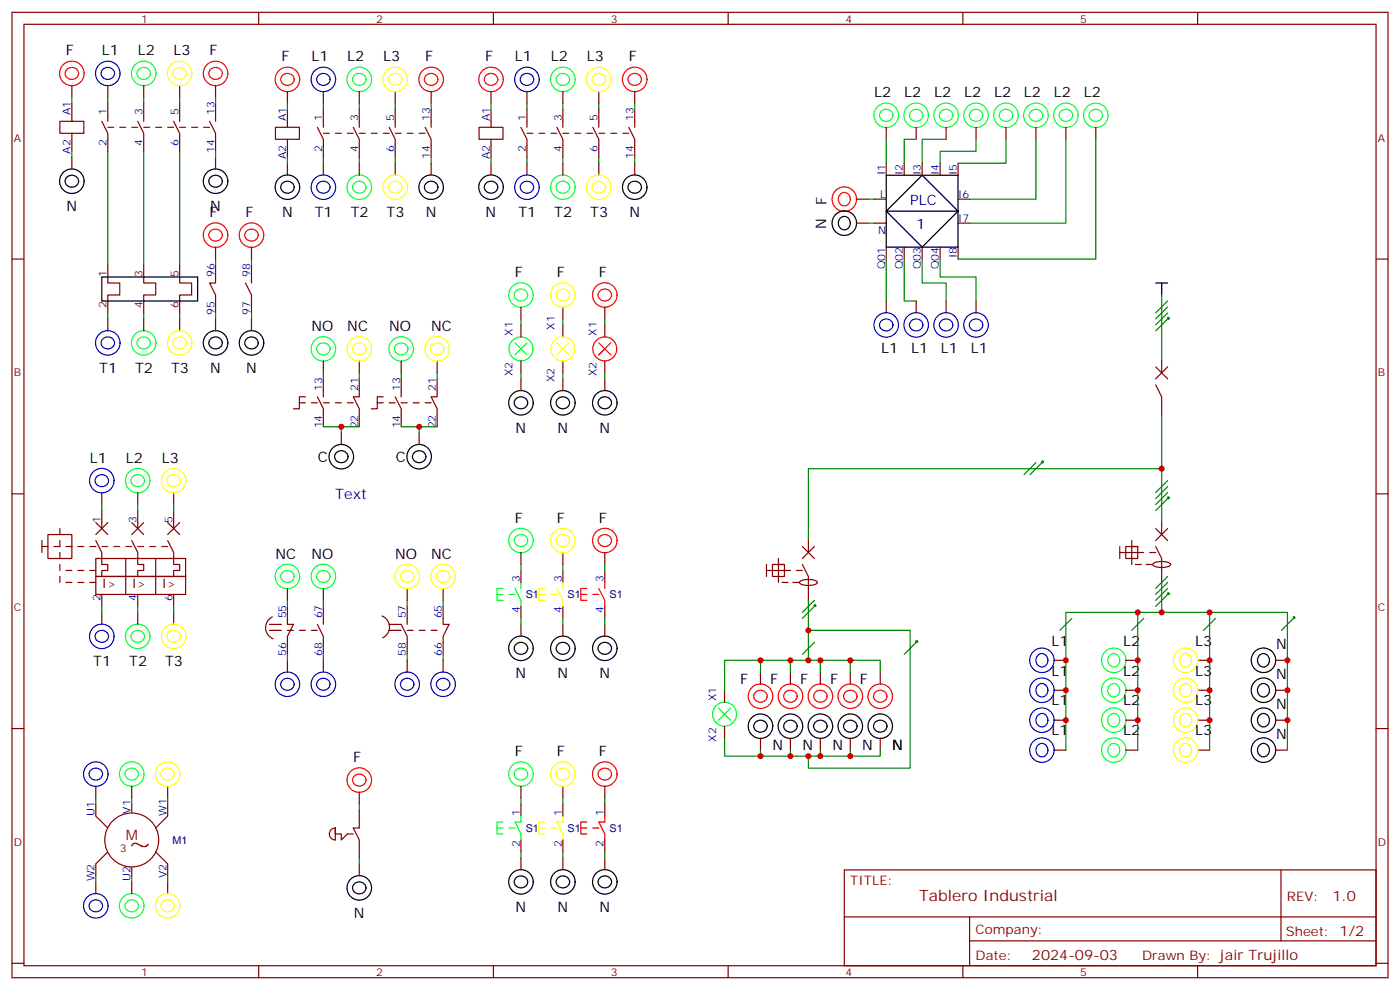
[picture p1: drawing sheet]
<svg xmlns="http://www.w3.org/2000/svg" width="412mm" height="292mm" viewBox="0 0 412 292" stroke-linecap="round" stroke-linejoin="round" font-family="sans-serif">
<g fill="none" stroke="#870000" stroke-width=".35">
<path d="M3.5 3.6h405.4v284.4h-405.4zM7.1 7.2h398.2v277.2h-398.2zM76.2 3.6v3.6M145.3 3.6v3.6M214.5 3.6v3.6M283.6 3.6v3.6M352.8 3.6v3.6M21.2 30.4v5.3h3.5v3.6h-3.5v5.3M21.2 35.7h-3.6v3.6h3.6M21.2 25.2v3.5M30 35.7l1.7 3.6v5.3M31.7 25.2v3.5"/>
<path d="M31.7 30.4v5.3M40.6 35.7l1.7 3.6v5.3M42.3 25.2v3.5M42.3 30.4v5.3M51.2 35.7l1.7 3.6v5.3M52.9 30.4v5.3M52.9 25.2v3.5M61.7 35.7l1.8 3.6v5.3M63.5 25.2v3.5M63.5 30.4v5.3M84.7 32.2v5.3h3.5v3.5h-3.5v5.3M84.7 37.5h-3.6v3.5h3.6"/>
<path d="M84.7 26.9v3.5M93.5 37.5l1.7 3.5v5.3M95.2 26.9v3.5M95.2 32.2v5.3M104.1 37.5l1.7 3.5v5.3M105.8 26.9v3.5M105.8 32.2v5.3M114.7 37.5l1.7 3.5v5.3M116.4 32.2v5.3M116.4 26.9v3.5M125.2 37.5l1.8 3.5v5.3M127 26.9v3.5"/>
<path d="M127 32.2v5.3M144.6 32.2v5.3h3.6v3.5h-3.6v5.3M144.6 37.5h-3.5v3.5h3.5M144.6 26.9v3.5M153.5 37.5l1.7 3.5v5.3M155.2 26.9v3.5M155.2 32.2v5.3M164 37.5l1.8 3.5v5.3M165.8 26.9v3.5M165.8 32.2v5.3M174.6 37.5l1.8 3.5v5.3M176.4 32.2v5.3"/>
<path d="M176.4 26.9v3.5M185.2 37.5l1.8 3.5v5.3M187 26.9v3.5M187 32.2v5.3M261.1 37.5v3.5M269.9 37.5v3.5M278.7 37.5v3.5M287.5 37.5v3.5M296.3 37.5v3.5M305.2 37.5v3.5M314 37.5v3.5M322.8 37.5v3.5"/>
<path d="M21.2 46.3v3.5M63.5 46.3v3.5M84.7 48.1v3.5M95.2 48.1v3.5M105.8 48.1v3.5M116.4 48.1v3.5M127 48.1v3.5M144.6 48.1v3.5M155.2 48.1v3.5M165.8 48.1v3.5M176.4 48.1v3.5M187 48.1v3.5"/>
<path d="M252.2 58.7h3.6M257.5 58.7h3.6M261.1 48.1v3.5M266.3 48.1v3.5M271.6 48.1v3.5M276.9 48.1v3.5M282.2 58.7h3.6M282.2 48.1v3.5M3.5 76.3h3.6M31.7 78.1v5.3h3.6v3.5h-3.6v5.3M42.3 78.1v5.3h3.6v3.5h-3.6v5.3M52.9 78.1v5.3h3.5v3.5h-3.5v5.3"/>
<path d="M63.5 78.1v5.3h-1.8l1.8 3.5v5.3M63.5 72.8v3.5M74.1 72.8v3.5M74.1 78.1v5.3M252.2 65.7h3.6M257.5 65.7h3.6M261.1 72.8v3.5M266.3 72.8v3.5M271.6 72.8v3.5M276.9 72.8v3.5M282.2 65.7h3.6M282.2 72.8v3.5"/>
<path d="M405.3 76.3h3.6M31.7 93.9v3.6M42.3 93.9v3.6M52.9 93.9v3.6M63.5 93.9v3.6M72.3 83.4l1.8 3.5v5.3M74.1 93.9v3.6M153.5 90.4v3.5M153.5 95.7v3.5M165.8 90.4v3.5M165.8 95.7v3.5M178.2 90.4v3.5"/>
<path d="M178.2 95.7v3.5M261.1 88.7v3.5M269.9 88.7v3.5M278.7 88.7v3.5M287.5 88.7v3.5M88.2 118.6h1.8M90 116.9h-1.8v3.5h-1.8M91.7 118.6h1.8M93.5 116.9l1.7 3.5v5.3M95.2 106.3v3.5M95.2 111.6v5.3M95.2 118.6h1.8"/>
<path d="M98.8 118.6h1.7M102.3 118.6h1.8M105.8 111.6v5.3h-1.7l1.7 3.5v5.3M105.8 106.3v3.5M111.1 118.6h1.8M112.9 116.9h-1.8v3.5h-1.7M114.7 118.6h1.7M116.4 116.9l1.8 3.5v5.3M118.2 118.6h1.7M118.2 106.3v3.5M118.2 111.6v5.3M121.7 118.6h1.8"/>
<path d="M125.2 118.6h1.8M128.8 111.6v5.3h-1.8l1.8 3.5v5.3M128.8 106.3v3.5M153.5 106.3v3.5M153.5 111.6v3.5M165.8 106.3v3.5M165.8 111.6v3.5M178.2 106.3v3.5M178.2 111.6v3.5M340.4 113.3l1.8 3.6v5.3M340.4 108.1l3.6 3.5M342.2 106.3v3.5"/>
<path d="M344 108.1l-3.6 3.5M100.5 127.5v3.5M123.5 127.5v3.5M3.5 145.5h3.6M12.3 159.2v3.5M14.1 157.4h7.1v7.1h-7.1zM17.6 159.2v1.8h-1.7M17.6 155.7v1.7M28.2 159.2l1.8 3.5v3.6h1.7v1.7h-1.7v1.8M28.2 153.9l3.5 3.5M30 145.1v3.5M30 150.4v5.3"/>
<path d="M31.7 153.9l-3.5 3.5M38.8 159.2l1.8 3.5v3.6h1.7v1.7h-1.7v1.8M38.8 153.9l3.5 3.5M40.6 145.1v3.5M40.6 150.4v5.3M42.3 153.9l-3.5 3.5M49.4 159.2l1.8 3.5v3.6h1.7v1.7h-1.7v1.8M49.4 153.9l3.5 3.5M51.2 150.4v5.3M51.2 145.1v3.5M52.9 153.9l-3.5 3.5M238.1 159.2v3.5"/>
<path d="M333.4 159.2v1.8M340.4 155.7l3.6 3.5M342.2 153.9v3.5M344 155.7l-3.6 3.5M405.3 145.5h3.6M12.3 161h1.8M17.6 162.7v1.8M17.6 166.3v1.7M17.6 169.8v1.8M19.4 161h1.8M19.4 168h1.8M19.4 171.6h1.8"/>
<path d="M22.9 161h1.8M22.9 168h1.8M22.9 171.6h1.8M26.5 161h1.7M26.5 168h1.7M26.5 171.6h1.7M28.2 164.5h26.5v5.3h-26.5zM28.2 169.8h26.5v5.3h-26.5zM30 175.1v3.5M37 164.5v10.6M40.6 175.1v3.5M45.9 164.5v10.6"/>
<path d="M51.2 175.1v3.5M84.7 178.6v5.3h1.7l-1.7 3.5v5.3M84.7 173.3v3.5M95.2 173.3v3.5M95.2 178.6v5.3M119.9 173.3v3.5M119.9 178.6v5.3M130.5 178.6v5.3h1.8l-1.8 3.5v5.3M130.5 173.3v3.5M153.5 162.7v3.6M153.5 168v3.6M153.5 178.6v3.5"/>
<path d="M165.8 162.7v3.6M165.8 168v3.6M165.8 178.6v3.5M178.2 162.7v3.6M178.2 168v3.6M178.2 178.6v3.5M225.8 168h7M225.8 166.3v3.5M229.3 164.5v1.8M230.4 171.6h1.7M231.1 166.3v3.5h-3.6v-3.5h3.6h-1.8v5.3M233.5 171.6h1.8"/>
<path d="M234.6 168h1.8M235.6 171.3a5.3 5.3 0 0 1 5.1 0l.1 .3a4.2 4.2 0 0 1-4.5 .6l-.7-.4zM236.4 166.3l1.7 3.5v7M236.4 161l3.5 3.5M239.9 161l-3.5 3.5M329.8 162.7h7.1M329.8 161v3.5M334.4 166.3h1.8M335.1 161v3.5h-3.5v-3.5h3.5h-1.7v5.3M337.6 166.3h1.8M338.7 162.7h1.7M339.6 166a5.3 5.3 0 0 1 5.1 0l.1 .3a4.2 4.2 0 0 1-4.5 .6l-.7-.4z"/>
<path d="M340.4 161l1.8 3.5v7.1M30 180.4v3.5M40.6 180.4v3.5M51.2 180.4v3.5M79.4 185.7h3.5M79.4 183.9h3.5M80.2 181.7a3.5 3.5 0 0 0-2 3.3 3.5 3.5 0 0 0 2.2 3.1M84.7 194.5v3.5M84.7 185.7h1.7M88.2 185.7h1.8M91.7 185.7h1.8M93.5 183.9l1.7 3.5v5.3"/>
<path d="M95.2 194.5v3.5M112.5 181.4a3.5 3.5 0 0 1 2.2 3.2 3.5 3.5 0 0 1-2 3.3M114.7 183.9h3.5l1.7 3.5v5.3M114.7 185.7h3.5M119.9 185.7h1.8M119.9 194.5v3.5M123.5 185.7h1.7M127 185.7h1.8M130.5 194.5v3.5M153.5 183.9v3.5M165.8 183.9v3.5M178.2 183.9v3.5"/>
<path d="M224 198v3.5M232.8 198v3.5M241.7 198v3.5M250.5 198v3.5M259.3 198v3.5M310.4 194.5h3.6M331.6 194.5h3.5M352.8 194.5h3.5M375.7 194.5h3.5M3.5 214.6h3.6M213.4 203.3v3.5M213.4 213.9v3.5"/>
<path d="M224 217.4v3.5M232.8 217.4v3.5M241.7 217.4v3.5M250.5 217.4v3.5M259.3 217.4v3.5M310.4 203.3h3.6M310.4 212.1h3.6M331.6 203.3h3.5M331.6 212.1h3.5M352.8 203.3h3.5M352.8 212.1h3.5M375.7 203.3h3.5"/>
<path d="M375.7 212.1h3.5M405.3 214.6h3.6M28.2 231.5v3.6M28.2 236.8v3.5l3.5 3.6M38.8 231.5v3.6M38.8 236.8v2.5M49.4 236.8v3.5l-3.5 3.6M49.4 231.5v3.6M105.8 238.6v5.3h-1.7l1.7 3.5v5.3M105.8 233.3v3.5M153.5 231.5v3.6M153.5 236.8v3.5"/>
<path d="M165.8 231.5v3.6M165.8 236.8v3.5M178.2 231.5v3.6M178.2 236.8v3.5M310.4 220.9h3.6M331.6 220.9h3.5M352.8 220.9h3.5M375.7 220.9h3.5M28.2 259.8v3.5M31.7 250.9l-3.5 3.6v3.5M38.8 255.5v2.5M38.8 259.8v3.5"/>
<path d="M43.6 248.6l-.7 .7h-.7l-1.8-.8-.9-.1-.4 .3-.3 .5M45.9 250.9l3.5 3.6v3.5M49.4 259.8v3.5M98.8 243.9a1.76 1.76 0 0 0-1.8 1.7 1.76 1.76 0 0 0 1.8 1.8v-3.5v1.7h1.7v1.8l1.8-1.8h1.8M105.8 254.5v3.5M153.5 247.4v3.5M153.5 252.7v3.5M165.8 247.4v3.5M165.8 252.7v3.5M178.2 247.4v3.5M178.2 252.7v3.5M248.7 256.2h156.6v28.2h-156.6z"/>
<path d="M377.3 256.2v20.9M248.7 270.1h156.5M285.6 277.1h119.6M285.6 270.1v14.1M3.5 283.7h3.6M76.2 284.4v3.6M145.3 284.4v3.6M214.5 284.4v3.6M283.6 284.4v3.6M352.8 284.4v3.6M405.3 283.7h3.6"/>
<circle cx="38.8" cy="247.4" r="7.9"/>
</g>
<g fill="none" stroke="#008700" stroke-width=".35">
<path d="M21.2 28.7v1.7M31.7 28.7v1.7M42.3 28.7v1.7M52.9 28.7v1.7M63.5 28.7v1.7M84.7 30.4v1.8M95.2 30.4v1.8M105.8 30.4v1.8M116.4 30.4v1.8M127 30.4v1.8M144.6 30.4v1.8M155.2 30.4v1.8"/>
<path d="M165.8 30.4v1.8M176.4 30.4v1.8M187 30.4v1.8M21.2 44.6v1.7M31.7 44.6v33.5M42.3 44.6v33.5M52.9 44.6v33.5M63.5 44.6v1.7M84.7 46.3v1.8M95.2 46.3v1.8M105.8 46.3v1.8M116.4 46.3v1.8"/>
<path d="M127 46.3v1.8M144.6 46.3v1.8M155.2 46.3v1.8M165.8 46.3v1.8M176.4 46.3v1.8M187 46.3v1.8M255.8 58.7h1.7M261.1 41v7.1M269.9 41h-3.6v7.1M278.7 41h-7.1v7.1M287.5 41v3.6h-10.6v3.5M296.3 41v7.1h-14.1"/>
<path d="M305.2 41v17.7h-19.4M314 41v24.7h-28.2M322.8 41v35.3h-40.6M63.5 76.3v1.8M74.1 76.3v1.8M255.8 65.7h1.7M261.1 76.3v12.4M266.3 76.3v12.4h3.6M271.6 76.3v7.1h7.1v5.3M276.9 76.3v5.3h10.6v7.1M31.7 92.2v1.7M42.3 92.2v1.7"/>
<path d="M52.9 92.2v1.7M63.5 92.2v1.7M74.1 92.2v1.7M153.5 93.9v1.8M165.8 93.9v1.8M178.2 93.9v1.8M342.2 86.9v19.4M344 88.7l-3.6 3.5M344 90.4l-3.6 3.5M344 92.2l-3.6 3.5M344 93.9l-3.6 3.6M344 93.8v-.2l.3 .1-.2 .2-.1-.3 .3-.1v.4"/>
<path d="M344.3 93.5h-.2v.3M95.2 109.8v1.8M105.8 109.8v1.8M118.2 109.8v1.8M128.8 109.8v1.8M153.5 109.8v1.8M165.8 109.8v1.8M178.2 109.8v1.8M95.2 125.7h10.6M100.5 125.7v1.8M118.2 125.7h10.6M123.5 125.7v1.8"/>
<path d="M305.2 136.3l-3.6 3.5M306.9 136.3l-3.5 3.5M306.9 136.2v-.2l.3 .1-.2 .1-.1-.3h.4l-.1 .4M307.3 135.9l-.2-.1-.1 .3M342.2 122.2v31.7M342.2 138h-104.1v21.2M30 148.6v1.8M40.6 148.6v1.8M51.2 148.6v1.8M344 141.6l-3.6 3.5M344 143.3l-3.6 3.6M344 145.1l-3.6 3.5"/>
<path d="M344 146.9l-3.6 3.5M344 146.8v-.3l.3 .1-.2 .2-.1-.3 .3-.1v.5M344.3 146.4h-.2v.3M30 178.6v1.8M40.6 178.6v1.8M51.2 178.6v1.8M84.7 176.8v1.8M95.2 176.8v1.8M119.9 176.8v1.8M130.5 176.8v1.8M153.5 166.3v1.7M165.8 166.3v1.7"/>
<path d="M178.2 166.3v1.7M238.1 176.8v17.7h-14.1v3.5M239.9 176.8l-3.5 3.6M239.9 178.6l-3.5 3.5M239.9 178.5v-.2l.3 .1-.2 .2-.1-.4h.3v.4M240.2 178.2h-.2v.2M342.2 171.6v8.8h-28.2v40.5M344 175.1l-3.6 3.5M344 171.6l-3.6 3.5M344 173.3l-3.6 3.5M344 169.8l-3.6 3.5M344 175v-.2l.3 .1-.2 .1-.1-.3h.3v.4"/>
<path d="M84.7 192.7v1.8M95.2 192.7v1.8M119.9 192.7v1.8M130.5 192.7v1.8M153.5 182.1v1.8M165.8 182.1v1.8M178.2 182.1v1.8M224 194.5h-10.6v8.8M232.8 194.5v3.5M238.1 194.5h3.6v3.5M238.1 185.7h30v40.5h-30v-3.5M239.9 189.2l-3.5 3.5"/>
<path d="M241.7 194.5h8.8v3.5M250.5 194.5h8.8v3.5M269.9 189.2l-3.6 3.5M269.9 189.1v-.2l.3 .1-.2 .2-.1-.4h.3v.4M270.2 188.8l-.2-.1v.3M315.7 182.1l-3.5 3.6M335.1 180.4v40.5M336.9 182.1l-3.5 3.6M342.2 180.4h37v40.5M356.3 180.4v40.5M358.1 182.1l-3.6 3.6M381 182.1l-3.5 3.6"/>
<path d="M381 182v-.2l.3 .1-.2 .2-.1-.3 .3-.1v.4M213.4 217.4v5.3h10.6M28.2 235.1v1.7M38.8 235.1v1.7M49.4 235.1v1.7M105.8 236.8v1.8M153.5 235.1v1.7M165.8 235.1v1.7M178.2 235.1v1.7M224 220.9v1.8h26.5v-1.8M232.8 220.9v1.8M241.7 220.9v1.8"/>
<path d="M259.3 220.9v1.8h-8.8M28.2 258v1.8M38.8 258v1.8M49.4 258v1.8M105.8 252.7v1.8M153.5 250.9v1.8M165.8 250.9v1.8M178.2 250.9v1.8"/>
</g>
<g fill="none" stroke="#00f" stroke-width=".35">
<path d="M30.3 20.4a1.85 1.85 0 0 1 2.9 0 1.85 1.85 0 0 1-.4 2.7 1.85 1.85 0 0 1-2.5-.3 1.85 1.85 0 0 1 0-2.4zM93.8 22.1a1.85 1.85 0 0 1 2.9 0 1.85 1.85 0 0 1-.4 2.8 1.85 1.85 0 0 1-2.5-.3 1.85 1.85 0 0 1 0-2.5zM153.8 22.1a1.85 1.85 0 0 1 2.8 0 1.85 1.85 0 0 1-.4 2.8 1.85 1.85 0 0 1-2.4-.3 1.85 1.85 0 0 1 0-2.5zM93.8 53.9a1.85 1.85 0 0 1 2.9 0 1.85 1.85 0 0 1-.4 2.8 1.85 1.85 0 0 1-2.5-.4 1.85 1.85 0 0 1 0-2.4zM153.8 53.9a1.85 1.85 0 0 1 2.8 0 1.85 1.85 0 0 1-.4 2.8 1.85 1.85 0 0 1-2.4-.4 1.85 1.85 0 0 1 0-2.4zM30.3 99.8a1.85 1.85 0 0 1 2.9-.1 1.85 1.85 0 0 1-.4 2.8 1.85 1.85 0 0 1-2.5-.3 1.85 1.85 0 0 1 0-2.4zM259.7 94.5a1.85 1.85 0 0 1 2.8 0 1.85 1.85 0 0 1-.4 2.7 1.85 1.85 0 0 1-2.5-.3 1.85 1.85 0 0 1 .1-2.4zM268.5 94.5a1.85 1.85 0 0 1 2.8 0 1.85 1.85 0 0 1-.4 2.7 1.85 1.85 0 0 1-2.5-.3 1.85 1.85 0 0 1 .1-2.4zM277.3 94.5a1.85 1.85 0 0 1 2.8 0 1.85 1.85 0 0 1-.4 2.7 1.85 1.85 0 0 1-2.4-.3 1.85 1.85 0 0 1 0-2.4zM286.1 94.5a1.85 1.85 0 0 1 2.8 0 1.85 1.85 0 0 1-.4 2.7 1.85 1.85 0 0 1-2.4-.3 1.85 1.85 0 0 1 0-2.4zM28.6 140.3a1.85 1.85 0 0 1 2.8 0 1.85 1.85 0 0 1-.4 2.8 1.85 1.85 0 0 1-2.4-.3 1.85 1.85 0 0 1 0-2.5zM28.6 186.2a1.85 1.85 0 0 1 2.8 0 1.85 1.85 0 0 1-.4 2.8 1.85 1.85 0 0 1-2.4-.4 1.85 1.85 0 0 1 0-2.4z"/>
<path d="M305.7 193.1a1.9 1.9 0 0 1 2.8 .3 1.9 1.9 0 0 1-.7 2.8 1.91 1.91 0 0 1-2.4-.6 1.91 1.91 0 0 1 .3-2.5zM83.3 200.3a1.85 1.85 0 0 1 2.8 0 1.85 1.85 0 0 1-.4 2.8 1.85 1.85 0 0 1-2.5-.3 1.85 1.85 0 0 1 .1-2.5zM93.8 200.3a1.85 1.85 0 0 1 2.9 0 1.85 1.85 0 0 1-.4 2.8 1.85 1.85 0 0 1-2.5-.3 1.85 1.85 0 0 1 0-2.5zM118.5 200.3a1.85 1.85 0 0 1 2.8 0 1.85 1.85 0 0 1-.4 2.8 1.85 1.85 0 0 1-2.4-.3 1.85 1.85 0 0 1 0-2.5zM129.1 200.3a1.85 1.85 0 0 1 2.8 0 1.85 1.85 0 0 1-.4 2.8 1.85 1.85 0 0 1-2.4-.3 1.85 1.85 0 0 1 0-2.5zM305.7 201.9a1.9 1.9 0 0 1 2.8 .4 1.9 1.9 0 0 1-.7 2.7 1.91 1.91 0 0 1-2.4-.6 1.91 1.91 0 0 1 .3-2.5zM305.7 210.7a1.9 1.9 0 0 1 2.8 .4 1.9 1.9 0 0 1-.7 2.7 1.91 1.91 0 0 1-2.4-.6 1.91 1.91 0 0 1 .3-2.5zM305.7 219.5a1.9 1.9 0 0 1 2.8 .4 1.9 1.9 0 0 1-.7 2.8 1.91 1.91 0 0 1-2.4-.7 1.91 1.91 0 0 1 .3-2.5zM26.8 226.8a1.85 1.85 0 0 1 2.8-.1 1.85 1.85 0 0 1-.4 2.8 1.85 1.85 0 0 1-2.4-.3 1.85 1.85 0 0 1 0-2.4zM26.8 265.6a1.85 1.85 0 0 1 2.8 0 1.85 1.85 0 0 1-.4 2.7 1.85 1.85 0 0 1-2.4-.3 1.85 1.85 0 0 1 0-2.4z"/>
<circle cx="31.8" cy="21.6" r="3.6"/>
<circle cx="95.3" cy="23.4" r="3.6"/>
<circle cx="155.2" cy="23.4" r="3.6"/>
<circle cx="95.3" cy="55.1" r="3.6"/>
<circle cx="155.2" cy="55.1" r="3.6"/>
<circle cx="261.1" cy="95.7" r="3.6"/>
<circle cx="269.9" cy="95.7" r="3.6"/>
<circle cx="278.7" cy="95.7" r="3.6"/>
<circle cx="287.5" cy="95.7" r="3.6"/>
<circle cx="31.8" cy="101" r="3.6"/>
<circle cx="30" cy="141.6" r="3.6"/>
<circle cx="30" cy="187.4" r="3.6"/>
<circle cx="306.9" cy="194.5" r="3.6"/>
<circle cx="84.7" cy="201.5" r="3.6"/>
<circle cx="95.3" cy="201.5" r="3.6"/>
<circle cx="119.9" cy="201.5" r="3.6"/>
<circle cx="130.5" cy="201.5" r="3.6"/>
<circle cx="306.9" cy="203.3" r="3.6"/>
<circle cx="306.9" cy="212.1" r="3.6"/>
<circle cx="28.2" cy="228" r="3.6"/>
<circle cx="306.9" cy="220.9" r="3.6"/>
<circle cx="28.2" cy="266.8" r="3.6"/>
</g>
<g fill="none" stroke="#0f3" stroke-width=".35">
<path d="M40.9 20.4a1.85 1.85 0 0 1 2.8 0 1.85 1.85 0 0 1-.4 2.7 1.85 1.85 0 0 1-2.4-.3 1.85 1.85 0 0 1 0-2.4zM104.4 22.1a1.85 1.85 0 0 1 2.8 0 1.85 1.85 0 0 1-.4 2.8 1.85 1.85 0 0 1-2.4-.3 1.85 1.85 0 0 1 0-2.5zM164.4 22.1a1.85 1.85 0 0 1 2.8 0 1.85 1.85 0 0 1-.4 2.8 1.85 1.85 0 0 1-2.4-.3 1.85 1.85 0 0 1 0-2.5zM259.7 32.7a1.85 1.85 0 0 1 2.8 0 1.85 1.85 0 0 1-.4 2.8 1.85 1.85 0 0 1-2.5-.3 1.85 1.85 0 0 1 .1-2.5zM268.5 32.7a1.85 1.85 0 0 1 2.8 0 1.85 1.85 0 0 1-.4 2.8 1.85 1.85 0 0 1-2.5-.3 1.85 1.85 0 0 1 .1-2.5zM277.3 32.7a1.85 1.85 0 0 1 2.8 0 1.85 1.85 0 0 1-.4 2.8 1.85 1.85 0 0 1-2.4-.3 1.85 1.85 0 0 1 0-2.5zM286.1 32.7a1.85 1.85 0 0 1 2.8 0 1.85 1.85 0 0 1-.4 2.8 1.85 1.85 0 0 1-2.4-.3 1.85 1.85 0 0 1 0-2.5zM294.9 32.7a1.85 1.85 0 0 1 2.8 0 1.85 1.85 0 0 1-.4 2.8 1.85 1.85 0 0 1-2.4-.3 1.85 1.85 0 0 1 0-2.5zM303.8 32.7a1.85 1.85 0 0 1 2.8 0 1.85 1.85 0 0 1-.4 2.8 1.85 1.85 0 0 1-2.5-.3 1.85 1.85 0 0 1 .1-2.5zM312.6 32.7a1.85 1.85 0 0 1 2.8 0 1.85 1.85 0 0 1-.4 2.8 1.85 1.85 0 0 1-2.5-.3 1.85 1.85 0 0 1 .1-2.5zM321.4 32.7a1.85 1.85 0 0 1 2.8 0 1.85 1.85 0 0 1-.4 2.8 1.85 1.85 0 0 1-2.4-.3 1.85 1.85 0 0 1 0-2.5zM104.4 53.9a1.85 1.85 0 0 1 2.8 0 1.85 1.85 0 0 1-.4 2.8 1.85 1.85 0 0 1-2.4-.4 1.85 1.85 0 0 1 0-2.4z"/>
<path d="M164.4 53.9a1.85 1.85 0 0 1 2.8 0 1.85 1.85 0 0 1-.4 2.8 1.85 1.85 0 0 1-2.4-.4 1.85 1.85 0 0 1 0-2.4zM40.9 99.8a1.85 1.85 0 0 1 2.8-.1 1.85 1.85 0 0 1-.4 2.8 1.85 1.85 0 0 1-2.4-.3 1.85 1.85 0 0 1 0-2.4zM152.1 85.6a1.85 1.85 0 0 1 2.8 0 1.85 1.85 0 0 1-.4 2.8 1.85 1.85 0 0 1-2.5-.3 1.85 1.85 0 0 1 .1-2.5zM93.8 101.5a1.85 1.85 0 0 1 2.9 0 1.85 1.85 0 0 1-.4 2.8 1.85 1.85 0 0 1-2.5-.3 1.85 1.85 0 0 1 0-2.5zM116.8 101.5a1.85 1.85 0 0 1 2.8 0 1.85 1.85 0 0 1-.4 2.8 1.85 1.85 0 0 1-2.5-.3 1.85 1.85 0 0 1 .1-2.5zM39.2 140.3a1.85 1.85 0 0 1 2.8 0 1.85 1.85 0 0 1-.4 2.8 1.85 1.85 0 0 1-2.5-.3 1.85 1.85 0 0 1 .1-2.5zM152.1 158a1.85 1.85 0 0 1 2.8 0 1.85 1.85 0 0 1-.4 2.7 1.85 1.85 0 0 1-2.5-.3 1.85 1.85 0 0 1 .1-2.4zM83.3 168.5a1.85 1.85 0 0 1 2.8 0 1.85 1.85 0 0 1-.4 2.8 1.85 1.85 0 0 1-2.5-.3 1.85 1.85 0 0 1 .1-2.5zM93.8 168.5a1.85 1.85 0 0 1 2.9 0 1.85 1.85 0 0 1-.4 2.8 1.85 1.85 0 0 1-2.5-.3 1.85 1.85 0 0 1 0-2.5zM39.2 186.2a1.85 1.85 0 0 1 2.8 0 1.85 1.85 0 0 1-.4 2.8 1.85 1.85 0 0 1-2.5-.4 1.85 1.85 0 0 1 .1-2.4zM326.8 193.1a1.9 1.9 0 0 1 2.9 .3 1.9 1.9 0 0 1-.7 2.8 1.91 1.91 0 0 1-2.4-.6 1.91 1.91 0 0 1 .2-2.5zM326.8 201.9a1.9 1.9 0 0 1 2.9 .4 1.9 1.9 0 0 1-.7 2.7 1.91 1.91 0 0 1-2.4-.6 1.91 1.91 0 0 1 .2-2.5z"/>
<path d="M326.8 210.7a1.9 1.9 0 0 1 2.9 .4 1.9 1.9 0 0 1-.7 2.7 1.91 1.91 0 0 1-2.4-.6 1.91 1.91 0 0 1 .2-2.5zM326.8 219.5a1.9 1.9 0 0 1 2.9 .4 1.9 1.9 0 0 1-.7 2.8 1.91 1.91 0 0 1-2.4-.7 1.91 1.91 0 0 1 .2-2.5zM37.4 226.8a1.85 1.85 0 0 1 2.8-.1 1.85 1.85 0 0 1-.4 2.8 1.85 1.85 0 0 1-2.4-.3 1.85 1.85 0 0 1 0-2.4zM152.1 226.8a1.85 1.85 0 0 1 2.8-.1 1.85 1.85 0 0 1-.4 2.8 1.85 1.85 0 0 1-2.5-.3 1.85 1.85 0 0 1 .1-2.4zM37.4 265.6a1.85 1.85 0 0 1 2.8 0 1.85 1.85 0 0 1-.4 2.7 1.85 1.85 0 0 1-2.4-.3 1.85 1.85 0 0 1 0-2.4z"/>
<circle cx="42.3" cy="21.6" r="3.6"/>
<circle cx="105.8" cy="23.4" r="3.6"/>
<circle cx="165.8" cy="23.4" r="3.6"/>
<circle cx="261.1" cy="34" r="3.6"/>
<circle cx="269.9" cy="34" r="3.6"/>
<circle cx="278.7" cy="34" r="3.6"/>
<circle cx="287.5" cy="34" r="3.6"/>
<circle cx="296.3" cy="34" r="3.6"/>
<circle cx="305.2" cy="34" r="3.6"/>
<circle cx="314" cy="34" r="3.6"/>
<circle cx="322.8" cy="34" r="3.6"/>
<circle cx="105.8" cy="55.1" r="3.6"/>
<circle cx="165.8" cy="55.1" r="3.6"/>
<circle cx="153.5" cy="86.9" r="3.6"/>
<circle cx="42.3" cy="101" r="3.6"/>
<circle cx="95.3" cy="102.8" r="3.6"/>
<circle cx="118.2" cy="102.8" r="3.6"/>
<circle cx="40.6" cy="141.6" r="3.6"/>
<circle cx="153.5" cy="159.2" r="3.6"/>
<circle cx="84.7" cy="169.8" r="3.6"/>
<circle cx="95.3" cy="169.8" r="3.6"/>
<circle cx="40.6" cy="187.4" r="3.6"/>
<circle cx="328.1" cy="194.5" r="3.6"/>
<circle cx="328.1" cy="203.3" r="3.6"/>
<circle cx="328.1" cy="212.1" r="3.6"/>
<circle cx="38.8" cy="228" r="3.6"/>
<circle cx="153.5" cy="228" r="3.6"/>
<circle cx="328.1" cy="220.9" r="3.6"/>
<circle cx="38.8" cy="266.8" r="3.6"/>
</g>
<g fill="none" stroke="#ff0" stroke-width=".35">
<path d="M51.5 20.4a1.85 1.85 0 0 1 2.8 0 1.85 1.85 0 0 1-.4 2.7 1.85 1.85 0 0 1-2.4-.3 1.85 1.85 0 0 1 0-2.4zM115 22.1a1.85 1.85 0 0 1 2.8 0 1.85 1.85 0 0 1-.4 2.8 1.85 1.85 0 0 1-2.4-.3 1.85 1.85 0 0 1 0-2.5zM175 22.1a1.85 1.85 0 0 1 2.8 0 1.85 1.85 0 0 1-.4 2.8 1.85 1.85 0 0 1-2.4-.3 1.85 1.85 0 0 1 0-2.5zM115 53.9a1.85 1.85 0 0 1 2.8 0 1.85 1.85 0 0 1-.4 2.8 1.85 1.85 0 0 1-2.4-.4 1.85 1.85 0 0 1 0-2.4zM175 53.9a1.85 1.85 0 0 1 2.8 0 1.85 1.85 0 0 1-.4 2.8 1.85 1.85 0 0 1-2.4-.4 1.85 1.85 0 0 1 0-2.4zM51.5 99.8a1.85 1.85 0 0 1 2.8-.1 1.85 1.85 0 0 1-.4 2.8 1.85 1.85 0 0 1-2.4-.3 1.85 1.85 0 0 1 0-2.4zM164.4 85.6a1.85 1.85 0 0 1 2.8 0 1.85 1.85 0 0 1-.4 2.8 1.85 1.85 0 0 1-2.4-.3 1.85 1.85 0 0 1 0-2.5zM104.4 101.5a1.85 1.85 0 0 1 2.8 0 1.85 1.85 0 0 1-.4 2.8 1.85 1.85 0 0 1-2.4-.3 1.85 1.85 0 0 1 0-2.5zM127.4 101.5a1.85 1.85 0 0 1 2.8 0 1.85 1.85 0 0 1-.4 2.8 1.85 1.85 0 0 1-2.5-.3 1.85 1.85 0 0 1 .1-2.5zM164 101l3.6 3.5M167.6 101l-3.6 3.5M49.8 140.3a1.85 1.85 0 0 1 2.8 0 1.85 1.85 0 0 1-.4 2.8 1.85 1.85 0 0 1-2.5-.3 1.85 1.85 0 0 1 .1-2.5z"/>
<path d="M164.4 158a1.85 1.85 0 0 1 2.8 0 1.85 1.85 0 0 1-.4 2.7 1.85 1.85 0 0 1-2.4-.3 1.85 1.85 0 0 1 0-2.4zM118.5 168.5a1.85 1.85 0 0 1 2.8 0 1.85 1.85 0 0 1-.4 2.8 1.85 1.85 0 0 1-2.4-.3 1.85 1.85 0 0 1 0-2.5zM129.1 168.5a1.85 1.85 0 0 1 2.8 0 1.85 1.85 0 0 1-.4 2.8 1.85 1.85 0 0 1-2.4-.3 1.85 1.85 0 0 1 0-2.5zM158.7 175.1h1.8M160.5 173.3h-1.8v3.5h1.8M162.3 175.1h1.7M164 173.3l1.8 3.5v1.8M165.8 171.6v1.7M49.8 186.2a1.85 1.85 0 0 1 2.8 0 1.85 1.85 0 0 1-.4 2.8 1.85 1.85 0 0 1-2.5-.4 1.85 1.85 0 0 1 .1-2.4zM348 193.1a1.9 1.9 0 0 1 2.8 .3 1.9 1.9 0 0 1-.7 2.8 1.91 1.91 0 0 1-2.4-.6 1.91 1.91 0 0 1 .3-2.5zM348 201.9a1.9 1.9 0 0 1 2.8 .4 1.9 1.9 0 0 1-.7 2.7 1.91 1.91 0 0 1-2.4-.6 1.91 1.91 0 0 1 .3-2.5zM348 210.7a1.9 1.9 0 0 1 2.8 .4 1.9 1.9 0 0 1-.7 2.7 1.91 1.91 0 0 1-2.4-.6 1.91 1.91 0 0 1 .3-2.5z"/>
<path d="M348 219.5a1.9 1.9 0 0 1 2.8 .4 1.9 1.9 0 0 1-.7 2.8 1.91 1.91 0 0 1-2.4-.7 1.91 1.91 0 0 1 .3-2.5zM48 226.8a1.85 1.85 0 0 1 2.8-.1 1.85 1.85 0 0 1-.4 2.8 1.85 1.85 0 0 1-2.4-.3 1.85 1.85 0 0 1 0-2.4zM164.4 226.8a1.85 1.85 0 0 1 2.8-.1 1.85 1.85 0 0 1-.4 2.8 1.85 1.85 0 0 1-2.4-.3 1.85 1.85 0 0 1 0-2.4zM158.7 243.9h1.8M160.5 242.1h-1.8v3.5h1.8M162.3 243.9h1.7M165.8 240.3v1.8h-1.8l1.8 3.5v1.8M48 265.6a1.85 1.85 0 0 1 2.8 0 1.85 1.85 0 0 1-.4 2.7 1.85 1.85 0 0 1-2.4-.3 1.85 1.85 0 0 1 0-2.4z"/>
<circle cx="52.9" cy="21.6" r="3.6"/>
<circle cx="116.4" cy="23.4" r="3.6"/>
<circle cx="176.4" cy="23.4" r="3.6"/>
<circle cx="116.4" cy="55.1" r="3.6"/>
<circle cx="176.4" cy="55.1" r="3.6"/>
<circle cx="165.8" cy="86.9" r="3.6"/>
<circle cx="52.9" cy="101" r="3.6"/>
<circle cx="105.8" cy="102.8" r="3.6"/>
<circle cx="128.8" cy="102.8" r="3.6"/>
<circle cx="165.8" cy="102.8" r="3.5"/>
<circle cx="51.2" cy="141.6" r="3.6"/>
<circle cx="165.8" cy="159.2" r="3.6"/>
<circle cx="119.9" cy="169.8" r="3.6"/>
<circle cx="130.5" cy="169.8" r="3.6"/>
<circle cx="51.2" cy="187.4" r="3.6"/>
<circle cx="349.2" cy="194.5" r="3.6"/>
<circle cx="349.2" cy="203.3" r="3.6"/>
<circle cx="349.2" cy="212.1" r="3.6"/>
<circle cx="49.4" cy="228" r="3.6"/>
<circle cx="165.8" cy="228" r="3.6"/>
<circle cx="349.2" cy="220.9" r="3.6"/>
<circle cx="49.4" cy="266.8" r="3.6"/>
</g>
<g fill="none" stroke="#000" stroke-width=".35">
<path d="M19.8 52.1a1.85 1.85 0 0 1 2.8 0 1.85 1.85 0 0 1-.4 2.8 1.85 1.85 0 0 1-2.5-.3 1.85 1.85 0 0 1 .1-2.5zM62.1 52.1a1.85 1.85 0 0 1 2.8 0 1.85 1.85 0 0 1-.4 2.8 1.85 1.85 0 0 1-2.4-.3 1.85 1.85 0 0 1 0-2.5zM83.3 53.9a1.85 1.85 0 0 1 2.8 0 1.85 1.85 0 0 1-.4 2.8 1.85 1.85 0 0 1-2.5-.4 1.85 1.85 0 0 1 .1-2.4zM125.6 53.9a1.85 1.85 0 0 1 2.8 0 1.85 1.85 0 0 1-.4 2.8 1.85 1.85 0 0 1-2.4-.4 1.85 1.85 0 0 1 0-2.4zM143.2 53.9a1.85 1.85 0 0 1 2.8 0 1.85 1.85 0 0 1-.4 2.8 1.85 1.85 0 0 1-2.4-.4 1.85 1.85 0 0 1 0-2.4zM185.6 53.9a1.85 1.85 0 0 1 2.8 0 1.85 1.85 0 0 1-.4 2.8 1.85 1.85 0 0 1-2.5-.4 1.85 1.85 0 0 1 .1-2.4zM261.1 51.6h21.1v21.2h-21.1zM247.5 64.3a1.9 1.9 0 0 1 2.8 .4 1.9 1.9 0 0 1-.7 2.7 1.91 1.91 0 0 1-2.4-.6 1.91 1.91 0 0 1 .3-2.5zM261.1 62.2l10.5-10.6 10.6 10.6-10.6 10.6-10.5-10.6h21.1M30 81.6h28.2v7.1h-28.2zM62.1 99.8a1.85 1.85 0 0 1 2.8-.1 1.85 1.85 0 0 1-.4 2.8 1.85 1.85 0 0 1-2.4-.3 1.85 1.85 0 0 1 0-2.4zM72.7 99.8a1.85 1.85 0 0 1 2.8-.1 1.85 1.85 0 0 1-.4 2.8 1.85 1.85 0 0 1-2.5-.3 1.85 1.85 0 0 1 .1-2.4z"/>
<path d="M340.4 83.4h3.6M342.2 83.4v3.5M152.1 117.4a1.85 1.85 0 0 1 2.8 0 1.85 1.85 0 0 1-.4 2.8 1.85 1.85 0 0 1-2.5-.4 1.85 1.85 0 0 1 .1-2.4zM164.4 117.4a1.85 1.85 0 0 1 2.8 0 1.85 1.85 0 0 1-.4 2.8 1.85 1.85 0 0 1-2.4-.4 1.85 1.85 0 0 1 0-2.4zM176.8 117.4a1.85 1.85 0 0 1 2.8 0 1.85 1.85 0 0 1-.4 2.8 1.85 1.85 0 0 1-2.5-.4 1.85 1.85 0 0 1 .1-2.4zM99.1 133.3a1.85 1.85 0 0 1 2.8 0 1.85 1.85 0 0 1-.4 2.7 1.85 1.85 0 0 1-2.4-.3 1.85 1.85 0 0 1 0-2.4zM122.1 133.3a1.85 1.85 0 0 1 2.8 0 1.85 1.85 0 0 1-.4 2.7 1.85 1.85 0 0 1-2.5-.3 1.85 1.85 0 0 1 .1-2.4zM152.1 189.7a1.85 1.85 0 0 1 2.8 0 1.85 1.85 0 0 1-.4 2.8 1.85 1.85 0 0 1-2.5-.3 1.85 1.85 0 0 1 .1-2.5zM164.4 189.7a1.85 1.85 0 0 1 2.8 0 1.85 1.85 0 0 1-.4 2.8 1.85 1.85 0 0 1-2.4-.3 1.85 1.85 0 0 1 0-2.5zM176.8 189.7a1.85 1.85 0 0 1 2.8 0 1.85 1.85 0 0 1-.4 2.8 1.85 1.85 0 0 1-2.5-.3 1.85 1.85 0 0 1 .1-2.5zM370.9 193.1a1.9 1.9 0 0 1 2.8 .3 1.9 1.9 0 0 1-.6 2.8 1.91 1.91 0 0 1-2.4-.6 1.91 1.91 0 0 1 .2-2.5zM222.6 212.6a1.85 1.85 0 0 1 2.8 0 1.85 1.85 0 0 1-.4 2.8 1.85 1.85 0 0 1-2.4-.3 1.85 1.85 0 0 1 0-2.5z"/>
<path d="M231.4 212.6a1.85 1.85 0 0 1 2.8 0 1.85 1.85 0 0 1-.4 2.8 1.85 1.85 0 0 1-2.4-.3 1.85 1.85 0 0 1 0-2.5zM240.3 212.6a1.85 1.85 0 0 1 2.8 0 1.85 1.85 0 0 1-.4 2.8 1.85 1.85 0 0 1-2.5-.3 1.85 1.85 0 0 1 .1-2.5zM249.1 212.6a1.85 1.85 0 0 1 2.8 0 1.85 1.85 0 0 1-.4 2.8 1.85 1.85 0 0 1-2.5-.3 1.85 1.85 0 0 1 .1-2.5zM257.9 212.6a1.85 1.85 0 0 1 2.8 0 1.85 1.85 0 0 1-.4 2.8 1.85 1.85 0 0 1-2.4-.3 1.85 1.85 0 0 1 0-2.5zM370.9 201.9a1.9 1.9 0 0 1 2.8 .4 1.9 1.9 0 0 1-.6 2.7 1.91 1.91 0 0 1-2.4-.6 1.91 1.91 0 0 1 .2-2.5zM370.9 210.7a1.9 1.9 0 0 1 2.8 .4 1.9 1.9 0 0 1-.6 2.7 1.91 1.91 0 0 1-2.4-.6 1.91 1.91 0 0 1 .2-2.5zM370.9 219.5a1.9 1.9 0 0 1 2.8 .4 1.9 1.9 0 0 1-.6 2.8 1.91 1.91 0 0 1-2.4-.7 1.91 1.91 0 0 1 .2-2.5zM152.1 258.5a1.85 1.85 0 0 1 2.8 0 1.85 1.85 0 0 1-.4 2.8 1.85 1.85 0 0 1-2.5-.3 1.85 1.85 0 0 1 .1-2.5zM164.4 258.5a1.85 1.85 0 0 1 2.8 0 1.85 1.85 0 0 1-.4 2.8 1.85 1.85 0 0 1-2.4-.3 1.85 1.85 0 0 1 0-2.5zM176.8 258.5a1.85 1.85 0 0 1 2.8 0 1.85 1.85 0 0 1-.4 2.8 1.85 1.85 0 0 1-2.5-.3 1.85 1.85 0 0 1 .1-2.5zM104.4 260.3a1.85 1.85 0 0 1 2.8 0 1.85 1.85 0 0 1-.4 2.7 1.85 1.85 0 0 1-2.4-.3 1.85 1.85 0 0 1 0-2.4z"/>
<circle cx="21.2" cy="53.4" r="3.6"/>
<circle cx="63.5" cy="53.4" r="3.6"/>
<circle cx="84.7" cy="55.1" r="3.6"/>
<circle cx="127" cy="55.1" r="3.6"/>
<circle cx="144.6" cy="55.1" r="3.6"/>
<circle cx="187" cy="55.1" r="3.6"/>
<circle cx="248.7" cy="65.7" r="3.6"/>
<circle cx="63.5" cy="101" r="3.6"/>
<circle cx="74.1" cy="101" r="3.6"/>
<circle cx="153.5" cy="118.6" r="3.6"/>
<circle cx="165.8" cy="118.6" r="3.6"/>
<circle cx="178.2" cy="118.6" r="3.6"/>
<circle cx="100.5" cy="134.5" r="3.6"/>
<circle cx="123.5" cy="134.5" r="3.6"/>
<circle cx="153.5" cy="191" r="3.6"/>
<circle cx="165.8" cy="191" r="3.6"/>
<circle cx="178.2" cy="191" r="3.6"/>
<circle cx="372.2" cy="194.5" r="3.6"/>
<circle cx="224" cy="213.9" r="3.6"/>
<circle cx="232.8" cy="213.9" r="3.6"/>
<circle cx="241.7" cy="213.9" r="3.6"/>
<circle cx="250.5" cy="213.9" r="3.6"/>
<circle cx="259.3" cy="213.9" r="3.6"/>
<circle cx="372.2" cy="203.3" r="3.6"/>
<circle cx="372.2" cy="212.1" r="3.6"/>
<circle cx="372.2" cy="220.9" r="3.6"/>
<circle cx="153.5" cy="259.8" r="3.6"/>
<circle cx="165.8" cy="259.8" r="3.6"/>
<circle cx="178.2" cy="259.8" r="3.6"/>
<circle cx="105.8" cy="261.5" r="3.6"/>
</g>
<g fill="none" stroke="#f00" stroke-width=".35">
<path d="M19.8 20.4a1.85 1.85 0 0 1 2.8 0 1.85 1.85 0 0 1-.4 2.7 1.85 1.85 0 0 1-2.5-.3 1.85 1.85 0 0 1 .1-2.4zM62.1 20.4a1.85 1.85 0 0 1 2.8 0 1.85 1.85 0 0 1-.4 2.7 1.85 1.85 0 0 1-2.4-.3 1.85 1.85 0 0 1 0-2.4zM83.3 22.1a1.85 1.85 0 0 1 2.8 0 1.85 1.85 0 0 1-.4 2.8 1.85 1.85 0 0 1-2.5-.3 1.85 1.85 0 0 1 .1-2.5zM125.6 22.1a1.85 1.85 0 0 1 2.8 0 1.85 1.85 0 0 1-.4 2.8 1.85 1.85 0 0 1-2.4-.3 1.85 1.85 0 0 1 0-2.5zM143.2 22.1a1.85 1.85 0 0 1 2.8 0 1.85 1.85 0 0 1-.4 2.8 1.85 1.85 0 0 1-2.4-.3 1.85 1.85 0 0 1 0-2.5zM185.6 22.1a1.85 1.85 0 0 1 2.8 0 1.85 1.85 0 0 1-.4 2.8 1.85 1.85 0 0 1-2.5-.3 1.85 1.85 0 0 1 .1-2.5zM247.5 57.3a1.9 1.9 0 0 1 2.8 .3 1.9 1.9 0 0 1-.7 2.8 1.91 1.91 0 0 1-2.4-.7 1.91 1.91 0 0 1 .3-2.4zM62.1 68a1.85 1.85 0 0 1 2.8 0 1.85 1.85 0 0 1-.4 2.8 1.85 1.85 0 0 1-2.4-.3 1.85 1.85 0 0 1 0-2.5zM72.7 68a1.85 1.85 0 0 1 2.8 0 1.85 1.85 0 0 1-.4 2.8 1.85 1.85 0 0 1-2.5-.3 1.85 1.85 0 0 1 .1-2.5zM176.8 85.6a1.85 1.85 0 0 1 2.8 0 1.85 1.85 0 0 1-.4 2.8 1.85 1.85 0 0 1-2.5-.3 1.85 1.85 0 0 1 .1-2.5zM176.4 101l1.8 1.8M178.2 102.8l-1.8 1.7 1.8-1.7 1.7 1.7"/>
<path d="M179.9 101l-1.7 1.8M176.8 158a1.85 1.85 0 0 1 2.8 0 1.85 1.85 0 0 1-.4 2.7 1.85 1.85 0 0 1-2.5-.3 1.85 1.85 0 0 1 .1-2.4zM171.1 175.1h1.8M172.9 173.3h-1.8v3.5h1.8M174.6 175.1h1.8M176.4 173.3l1.8 3.5v1.8M178.2 171.6v1.7M222.6 203.8a1.85 1.85 0 0 1 2.8 0 1.85 1.85 0 0 1-.4 2.8 1.85 1.85 0 0 1-2.4-.3 1.85 1.85 0 0 1 0-2.5zM231.4 203.8a1.85 1.85 0 0 1 2.8 0 1.85 1.85 0 0 1-.4 2.8 1.85 1.85 0 0 1-2.4-.3 1.85 1.85 0 0 1 0-2.5zM240.3 203.8a1.85 1.85 0 0 1 2.8 0 1.85 1.85 0 0 1-.4 2.8 1.85 1.85 0 0 1-2.5-.3 1.85 1.85 0 0 1 .1-2.5zM249.1 203.8a1.85 1.85 0 0 1 2.8 0 1.85 1.85 0 0 1-.4 2.8 1.85 1.85 0 0 1-2.5-.3 1.85 1.85 0 0 1 .1-2.5zM257.9 203.8a1.85 1.85 0 0 1 2.8 0 1.85 1.85 0 0 1-.4 2.8 1.85 1.85 0 0 1-2.4-.3 1.85 1.85 0 0 1 0-2.5z"/>
<path d="M104.4 228.5a1.85 1.85 0 0 1 2.8 0 1.85 1.85 0 0 1-.4 2.8 1.85 1.85 0 0 1-2.4-.3 1.85 1.85 0 0 1 0-2.5zM176.8 226.8a1.85 1.85 0 0 1 2.8-.1 1.85 1.85 0 0 1-.4 2.8 1.85 1.85 0 0 1-2.5-.3 1.85 1.85 0 0 1 .1-2.4zM171.1 243.9h1.8M172.9 242.1h-1.8v3.5h1.8M174.6 243.9h1.8M178.2 240.3v1.8h-1.8l1.8 3.5v1.8"/>
<circle cx="21.2" cy="21.6" r="3.6"/>
<circle cx="63.5" cy="21.6" r="3.6"/>
<circle cx="84.7" cy="23.4" r="3.6"/>
<circle cx="127" cy="23.4" r="3.6"/>
<circle cx="144.6" cy="23.4" r="3.6"/>
<circle cx="187" cy="23.4" r="3.6"/>
<circle cx="248.7" cy="58.7" r="3.6"/>
<circle cx="63.5" cy="69.3" r="3.6"/>
<circle cx="74.1" cy="69.3" r="3.6"/>
<circle cx="178.2" cy="86.9" r="3.6"/>
<circle cx="178.2" cy="102.8" r="3.5"/>
<circle cx="178.2" cy="159.2" r="3.6"/>
<circle cx="224" cy="205.1" r="3.6"/>
<circle cx="232.8" cy="205.1" r="3.6"/>
<circle cx="241.7" cy="205.1" r="3.6"/>
<circle cx="250.5" cy="205.1" r="3.6"/>
<circle cx="259.3" cy="205.1" r="3.6"/>
<circle cx="105.8" cy="229.8" r="3.6"/>
<circle cx="178.2" cy="228" r="3.6"/>
</g>
<g fill="none" stroke="#630" stroke-width=".35">
<path d="M31.7 37.5h1.8M35.3 37.5h1.7M38.8 37.5h1.8M42.3 37.5h1.8M45.9 37.5h1.7M49.4 37.5h1.8M52.9 37.5h1.8M56.4 37.5h1.8M60 37.5h1.7M95.2 39.3h1.8M98.8 39.3h1.7M102.3 39.3h1.8"/>
<path d="M105.8 39.3h1.8M109.4 39.3h1.7M112.9 39.3h1.8M116.4 39.3h1.8M119.9 39.3h1.8M123.5 39.3h1.7M155.2 39.3h1.8M158.7 39.3h1.8M162.3 39.3h1.7M165.8 39.3h1.8M169.3 39.3h1.8M172.9 39.3h1.7"/>
<path d="M176.4 39.3h1.8M179.9 39.3h1.8M183.4 39.3h1.8M30 161h1.7M33.5 161h1.8M37 161h1.8M40.6 161h1.7M44.1 161h1.8M47.6 161h1.8"/>
</g>
<g fill="none" stroke="#0f0" stroke-width=".35">
<path d="M151.7 101l3.5 3.5M155.2 101l-3.5 3.5M146.4 175.1h1.8M148.2 173.3h-1.8v3.5h1.8M149.9 175.1h1.8M151.7 173.3l1.8 3.5v1.8M153.5 171.6v1.7M211.7 208.6l3.5 3.5M215.2 208.6l-3.5 3.5M146.4 243.9h1.8M148.2 242.1h-1.8v3.5h1.8M149.9 243.9h1.8"/>
<path d="M153.5 240.3v1.8h-1.8l1.8 3.5v1.8"/>
<circle cx="153.5" cy="102.8" r="3.5"/>
<circle cx="213.4" cy="210.4" r="3.5"/>
</g>
<g fill="#c00">
<circle cx="100.5" cy="125.7" r=".88"/>
<circle cx="123.5" cy="125.7" r=".88"/>
<circle cx="342.2" cy="138" r=".88"/>
<circle cx="232.8" cy="194.5" r=".88"/>
<circle cx="238.1" cy="194.5" r=".88"/>
<circle cx="241.7" cy="194.5" r=".88"/>
<circle cx="238.1" cy="185.7" r=".88"/>
<circle cx="232.8" cy="222.7" r=".88"/>
<circle cx="241.7" cy="222.7" r=".88"/>
<circle cx="238.1" cy="222.7" r=".88"/>
<circle cx="335.1" cy="203.3" r=".88"/>
<circle cx="335.1" cy="212.1" r=".88"/>
<circle cx="356.3" cy="203.3" r=".88"/>
<circle cx="356.3" cy="212.1" r=".88"/>
<circle cx="379.2" cy="203.3" r=".88"/>
<circle cx="379.2" cy="212.1" r=".88"/>
<circle cx="342.2" cy="180.4" r=".88"/>
<circle cx="379.2" cy="194.5" r=".88"/>
<circle cx="335.1" cy="180.4" r=".88"/>
<circle cx="335.1" cy="194.5" r=".88"/>
<circle cx="356.3" cy="180.4" r=".88"/>
<circle cx="356.3" cy="194.5" r=".88"/>
<circle cx="314" cy="194.5" r=".88"/>
<circle cx="314" cy="203.3" r=".88"/>
<circle cx="314" cy="212.1" r=".88"/>
<circle cx="224" cy="194.5" r=".88"/>
<circle cx="224" cy="222.7" r=".88"/>
<circle cx="250.5" cy="194.5" r=".88"/>
<circle cx="250.5" cy="222.7" r=".88"/>
</g>
<text font-size="4.6" fill="#800" x="270.8" y="265.3">Tablero Industrial</text>
<g font-size="4.2">
<text x="19.4" y="16.3">F</text>
<text x="30" y="16.3">L1</text>
<text x="40.6" y="16.3">L2</text>
<text x="51.2" y="16.3">L3</text>
<text x="61.7" y="16.3">F</text>
<text x="82.9" y="18.1">F</text>
<text x="91.7" y="18.1">L1</text>
<text x="102.3" y="18.1">L2</text>
<text x="112.9" y="18.1">L3</text>
<text x="125.2" y="18.1">F</text>
<text x="142.9" y="18.1">F</text>
<text x="151.7" y="18.1">L1</text>
<text x="162.3" y="18.1">L2</text>
<text x="172.9" y="18.1">L3</text>
<text x="185.2" y="18.1">F</text>
<text x="257.5" y="28.7">L2</text>
<text x="266.3" y="28.7">L2</text>
<text x="275.2" y="28.7">L2</text>
<text x="284" y="28.7">L2</text>
<text x="292.8" y="28.7">L2</text>
<text x="301.6" y="28.7">L2</text>
<text x="310.4" y="28.7">L2</text>
<text x="319.3" y="28.7">L2</text>
<text x="19.6" y="62.2">N</text>
<text x="61.7" y="64">F</text>
<text x="61.9" y="62.2">N</text>
<text x="72.3" y="64">F</text>
<text x="83.1" y="63.9">N</text>
<text x="92.7" y="63.9">T1</text>
<text x="103.3" y="63.9">T2</text>
<text x="113.9" y="63.9">T3</text>
<text x="125.4" y="63.9">N</text>
<text x="143.1" y="63.9">N</text>
<text x="152.7" y="63.9">T1</text>
<text x="163.3" y="63.9">T2</text>
<text x="173.9" y="63.9">T3</text>
<text x="185.4" y="63.9">N</text>
<text x="243.4" y="60.4" transform="rotate(-90 243.4 60.4)">F</text>
<text x="243.4" y="67.3" transform="rotate(-90 243.4 67.3)">N</text>
<text x="151.7" y="81.6">F</text>
<text x="164" y="81.6">F</text>
<text x="176.4" y="81.6">F</text>
<text x="91.7" y="97.5">NO</text>
<text x="102.3" y="97.5">NC</text>
<text x="114.7" y="97.5">NO</text>
<text x="127" y="97.5">NC</text>
<text x="259.5" y="103.9">L1</text>
<text x="268.4" y="103.9">L1</text>
<text x="277.2" y="103.9">L1</text>
<text x="286" y="103.9">L1</text>
<text x="29.2" y="109.8">T1</text>
<text x="39.8" y="109.8">T2</text>
<text x="50.4" y="109.8">T3</text>
<text x="61.9" y="109.8">N</text>
<text x="72.5" y="109.8">N</text>
<text x="151.9" y="127.4">N</text>
<text x="164.2" y="127.4">N</text>
<text x="176.6" y="127.4">N</text>
<text x="26.5" y="136.3">L1</text>
<text x="37" y="136.3">L2</text>
<text x="47.6" y="136.3">L3</text>
<text x="93.7" y="136.2">C</text>
<text x="116.6" y="136.2">C</text>
<text x="151.7" y="153.9">F</text>
<text x="164" y="153.9">F</text>
<text x="176.4" y="153.9">F</text>
<text x="81.1" y="164.5">NC</text>
<text x="91.7" y="164.5">NO</text>
<text x="116.4" y="164.5">NO</text>
<text x="127" y="164.5">NC</text>
<text x="309.7" y="190.2">L1</text>
<text x="330.9" y="190.2">L2</text>
<text x="352.1" y="190.2">L3</text>
<text x="375.9" y="191.1">N</text>
<text x="27.5" y="196.2">T1</text>
<text x="38" y="196.2">T2</text>
<text x="48.6" y="196.2">T3</text>
<text x="151.9" y="199.7">N</text>
<text x="164.2" y="199.7">N</text>
<text x="176.6" y="199.7">N</text>
<text x="218" y="201.4">F</text>
<text x="226.9" y="201.4">F</text>
<text x="235.7" y="201.4">F</text>
<text x="244.5" y="201.4">F</text>
<text x="253.3" y="201.4">F</text>
<text x="309.7" y="199">L1</text>
<text x="330.9" y="199">L2</text>
<text x="352.1" y="199">L3</text>
<text x="375.9" y="199.9">N</text>
<text x="309.7" y="207.8">L1</text>
<text x="330.9" y="207.8">L2</text>
<text x="352.1" y="207.8">L3</text>
<text x="375.9" y="208.7">N</text>
<text x="227.5" y="220.9">N</text>
<text x="236.4" y="220.9">N</text>
<text x="245.2" y="220.9">N</text>
<text x="254" y="220.9">N</text>
<text x="262.8" y="220.9">N</text>
<text x="309.7" y="216.6">L1</text>
<text x="330.9" y="216.6">L2</text>
<text x="352.1" y="216.6">L3</text>
<text x="375.9" y="217.6">N</text>
<text x="104.1" y="224.5">F</text>
<text x="151.7" y="222.7">F</text>
<text x="164" y="222.7">F</text>
<text x="176.4" y="222.7">F</text>
<text x="151.9" y="268.5">N</text>
<text x="164.2" y="268.5">N</text>
<text x="176.6" y="268.5">N</text>
<text x="104.2" y="270.3">N</text>
</g>
<g font-size="4.2" fill="#00f">
<text x="268.1" y="60.4">PLC</text>
<text x="269.9" y="67.5">1</text>
<text x="98.8" y="146.9">Text</text>
</g>
<g font-size="4.2" fill="#800">
<text x="37" y="247.4">M</text>
<text x="392.5" y="265.5">1.0</text>
<text x="304" y="282.9">2024-09-03</text>
</g>
<g font-size="3.9" fill="#800">
<text x="30" y="173.3">I&gt;</text>
<text x="38.8" y="173.3">I&gt;</text>
<text x="47.6" y="173.3">I&gt;</text>
<text x="250.5" y="260.8">TITLE:</text>
<text x="379.1" y="265.5">REV:</text>
<text x="287.4" y="275">Company:</text>
<text x="378.7" y="275.6">Sheet: 1/2</text>
<text x="287.4" y="282.7">Date:</text>
<text x="336.4" y="282.8">Drawn By: jair Trujillo</text>
</g>
<g font-size="3.2" fill="#800">
<text x="41.6" y="6.6">1</text>
<text x="110.8" y="6.6">2</text>
<text x="179.9" y="6.6">3</text>
<text x="249.1" y="6.6">4</text>
<text x="318.2" y="6.6">5</text>
<text x="4.1" y="41.7">A</text>
<text x="405.9" y="41.7">A</text>
<text x="31.4" y="81.6" transform="rotate(-90 31.4 81.6)">1</text>
<text x="42" y="81.6" transform="rotate(-90 42 81.6)">3</text>
<text x="52.6" y="81.6" transform="rotate(-90 52.6 81.6)">5</text>
<text x="31.4" y="90.7" transform="rotate(-90 31.4 90.7)">2</text>
<text x="42" y="90.7" transform="rotate(-90 42 90.7)">4</text>
<text x="52.6" y="90.7" transform="rotate(-90 52.6 90.7)">6</text>
<text x="4.1" y="110.9">B</text>
<text x="405.9" y="110.9">B</text>
<text x="4.1" y="180">C</text>
<text x="405.9" y="180">C</text>
<text x="4.1" y="249.2">D</text>
<text x="35.3" y="250.9">3</text>
<text x="405.9" y="249.2">D</text>
<text x="41.6" y="287.4">1</text>
<text x="110.8" y="287.4">2</text>
<text x="179.9" y="287.4">3</text>
<text x="249.1" y="287.4">4</text>
<text x="318.2" y="287.4">5</text>
</g>
<g font-size="3.2" fill="#00f">
<text x="20.8" y="34" transform="rotate(-90 20.8 34)">A1</text>
<text x="31.4" y="34" transform="rotate(-90 31.4 34)">1</text>
<text x="42" y="34" transform="rotate(-90 42 34)">3</text>
<text x="52.6" y="34" transform="rotate(-90 52.6 34)">5</text>
<text x="63.1" y="34" transform="rotate(-90 63.1 34)">13</text>
<text x="84.3" y="35.7" transform="rotate(-90 84.3 35.7)">A1</text>
<text x="94.9" y="35.7" transform="rotate(-90 94.9 35.7)">1</text>
<text x="105.5" y="35.7" transform="rotate(-90 105.5 35.7)">3</text>
<text x="116.1" y="35.7" transform="rotate(-90 116.1 35.7)">5</text>
<text x="126.6" y="35.7" transform="rotate(-90 126.6 35.7)">13</text>
<text x="144.3" y="35.7" transform="rotate(-90 144.3 35.7)">A1</text>
<text x="154.9" y="35.7" transform="rotate(-90 154.9 35.7)">1</text>
<text x="165.5" y="35.7" transform="rotate(-90 165.5 35.7)">3</text>
<text x="176" y="35.7" transform="rotate(-90 176 35.7)">5</text>
<text x="186.6" y="35.7" transform="rotate(-90 186.6 35.7)">13</text>
<text x="20.8" y="45.2" transform="rotate(-90 20.8 45.2)">A2</text>
<text x="31.4" y="43" transform="rotate(-90 31.4 43)">2</text>
<text x="42" y="43" transform="rotate(-90 42 43)">4</text>
<text x="52.6" y="43" transform="rotate(-90 52.6 43)">6</text>
<text x="63.1" y="45.1" transform="rotate(-90 63.1 45.1)">14</text>
<text x="84.3" y="47" transform="rotate(-90 84.3 47)">A2</text>
<text x="94.9" y="44.8" transform="rotate(-90 94.9 44.8)">2</text>
<text x="105.5" y="44.8" transform="rotate(-90 105.5 44.8)">4</text>
<text x="116.1" y="44.8" transform="rotate(-90 116.1 44.8)">6</text>
<text x="126.6" y="46.8" transform="rotate(-90 126.6 46.8)">14</text>
<text x="144.3" y="47" transform="rotate(-90 144.3 47)">A2</text>
<text x="154.9" y="44.8" transform="rotate(-90 154.9 44.8)">2</text>
<text x="165.5" y="44.8" transform="rotate(-90 165.5 44.8)">4</text>
<text x="176" y="44.8" transform="rotate(-90 176 44.8)">6</text>
<text x="186.6" y="46.8" transform="rotate(-90 186.6 46.8)">14</text>
<text x="260.7" y="51.6" transform="rotate(-90 260.7 51.6)">I1</text>
<text x="266" y="51.6" transform="rotate(-90 266 51.6)">I2</text>
<text x="271.3" y="51.6" transform="rotate(-90 271.3 51.6)">I3</text>
<text x="276.6" y="51.6" transform="rotate(-90 276.6 51.6)">I4</text>
<text x="281.9" y="51.6" transform="rotate(-90 281.9 51.6)">I5</text>
<text x="259.3" y="58.3">L</text>
<text x="282.2" y="58.3">I6</text>
<text x="282.2" y="65.4">I7</text>
<text x="258.7" y="68.9">N</text>
<text x="281.9" y="76.1" transform="rotate(-90 281.9 76.1)">I8</text>
<text x="63.1" y="81.6" transform="rotate(-90 63.1 81.6)">96</text>
<text x="73.7" y="81.6" transform="rotate(-90 73.7 81.6)">98</text>
<text x="260.7" y="79.3" transform="rotate(-90 260.7 79.3)">Q01</text>
<text x="266" y="79.3" transform="rotate(-90 266 79.3)">Q02</text>
<text x="271.3" y="79.3" transform="rotate(-90 271.3 79.3)">Q03</text>
<text x="276.6" y="79.3" transform="rotate(-90 276.6 79.3)">Q04</text>
<text x="63.1" y="92.7" transform="rotate(-90 63.1 92.7)">95</text>
<text x="73.7" y="92.7" transform="rotate(-90 73.7 92.7)">97</text>
<text x="151" y="98.8" transform="rotate(-90 151 98.8)">X1</text>
<text x="163.3" y="97.1" transform="rotate(-90 163.3 97.1)">X1</text>
<text x="175.7" y="98.8" transform="rotate(-90 175.7 98.8)">X1</text>
<text x="151" y="110.9" transform="rotate(-90 151 110.9)">X2</text>
<text x="163.3" y="112.6" transform="rotate(-90 163.3 112.6)">X2</text>
<text x="175.7" y="110.9" transform="rotate(-90 175.7 110.9)">X2</text>
<text x="94.9" y="115.1" transform="rotate(-90 94.9 115.1)">13</text>
<text x="105.5" y="115.1" transform="rotate(-90 105.5 115.1)">21</text>
<text x="117.8" y="115.1" transform="rotate(-90 117.8 115.1)">13</text>
<text x="128.4" y="115.1" transform="rotate(-90 128.4 115.1)">21</text>
<text x="94.9" y="126.2" transform="rotate(-90 94.9 126.2)">14</text>
<text x="105.5" y="126.2" transform="rotate(-90 105.5 126.2)">22</text>
<text x="117.8" y="126.2" transform="rotate(-90 117.8 126.2)">14</text>
<text x="128.4" y="126.2" transform="rotate(-90 128.4 126.2)">22</text>
<text x="29.6" y="153.9" transform="rotate(-90 29.6 153.9)">1</text>
<text x="40.2" y="153.9" transform="rotate(-90 40.2 153.9)">3</text>
<text x="50.8" y="153.9" transform="rotate(-90 50.8 153.9)">5</text>
<text x="153.1" y="171.6" transform="rotate(-90 153.1 171.6)">3</text>
<text x="165.5" y="171.6" transform="rotate(-90 165.5 171.6)">3</text>
<text x="177.8" y="171.6" transform="rotate(-90 177.8 171.6)">3</text>
<text x="29.6" y="177.1" transform="rotate(-90 29.6 177.1)">2</text>
<text x="40.2" y="177.1" transform="rotate(-90 40.2 177.1)">4</text>
<text x="50.8" y="177.1" transform="rotate(-90 50.8 177.1)">6</text>
<text x="84.3" y="182.1" transform="rotate(-90 84.3 182.1)">55</text>
<text x="94.9" y="182.1" transform="rotate(-90 94.9 182.1)">67</text>
<text x="119.6" y="182.1" transform="rotate(-90 119.6 182.1)">57</text>
<text x="130.2" y="182.1" transform="rotate(-90 130.2 182.1)">65</text>
<text x="153.1" y="180.6" transform="rotate(-90 153.1 180.6)">4</text>
<text x="165.5" y="180.6" transform="rotate(-90 165.5 180.6)">4</text>
<text x="177.8" y="180.6" transform="rotate(-90 177.8 180.6)">4</text>
<text x="84.3" y="193.2" transform="rotate(-90 84.3 193.2)">56</text>
<text x="94.9" y="193.2" transform="rotate(-90 94.9 193.2)">68</text>
<text x="119.6" y="193.2" transform="rotate(-90 119.6 193.2)">58</text>
<text x="130.2" y="193.2" transform="rotate(-90 130.2 193.2)">66</text>
<text x="211" y="206.4" transform="rotate(-90 211 206.4)">X1</text>
<text x="211" y="218.5" transform="rotate(-90 211 218.5)">X2</text>
<text x="38.5" y="239.6" transform="rotate(-90 38.5 239.6)">V1</text>
<text x="27.9" y="240.3" transform="rotate(-90 27.9 240.3)">U1</text>
<text x="49" y="240.3" transform="rotate(-90 49 240.3)">W1</text>
<text x="153.1" y="240.3" transform="rotate(-90 153.1 240.3)">1</text>
<text x="165.5" y="240.3" transform="rotate(-90 165.5 240.3)">1</text>
<text x="177.8" y="240.3" transform="rotate(-90 177.8 240.3)">1</text>
<text x="153.1" y="249.4" transform="rotate(-90 153.1 249.4)">2</text>
<text x="165.5" y="249.4" transform="rotate(-90 165.5 249.4)">2</text>
<text x="177.8" y="249.4" transform="rotate(-90 177.8 249.4)">2</text>
<text x="27.9" y="259.6" transform="rotate(-90 27.9 259.6)">W2</text>
<text x="38.5" y="259.5" transform="rotate(-90 38.5 259.5)">U2</text>
<text x="49" y="258.6" transform="rotate(-90 49 258.6)">V2</text>
</g>
<g font-size="3.2" fill="#000080">
<text x="154.9" y="176.2">S1</text>
<text x="167.2" y="176.2">S1</text>
<text x="179.6" y="176.2">S1</text>
<text x="154.9" y="245">S1</text>
<text x="167.2" y="245">S1</text>
<text x="179.6" y="245">S1</text>
<text x="50.8" y="248.5">M1</text>
</g>
</svg>
